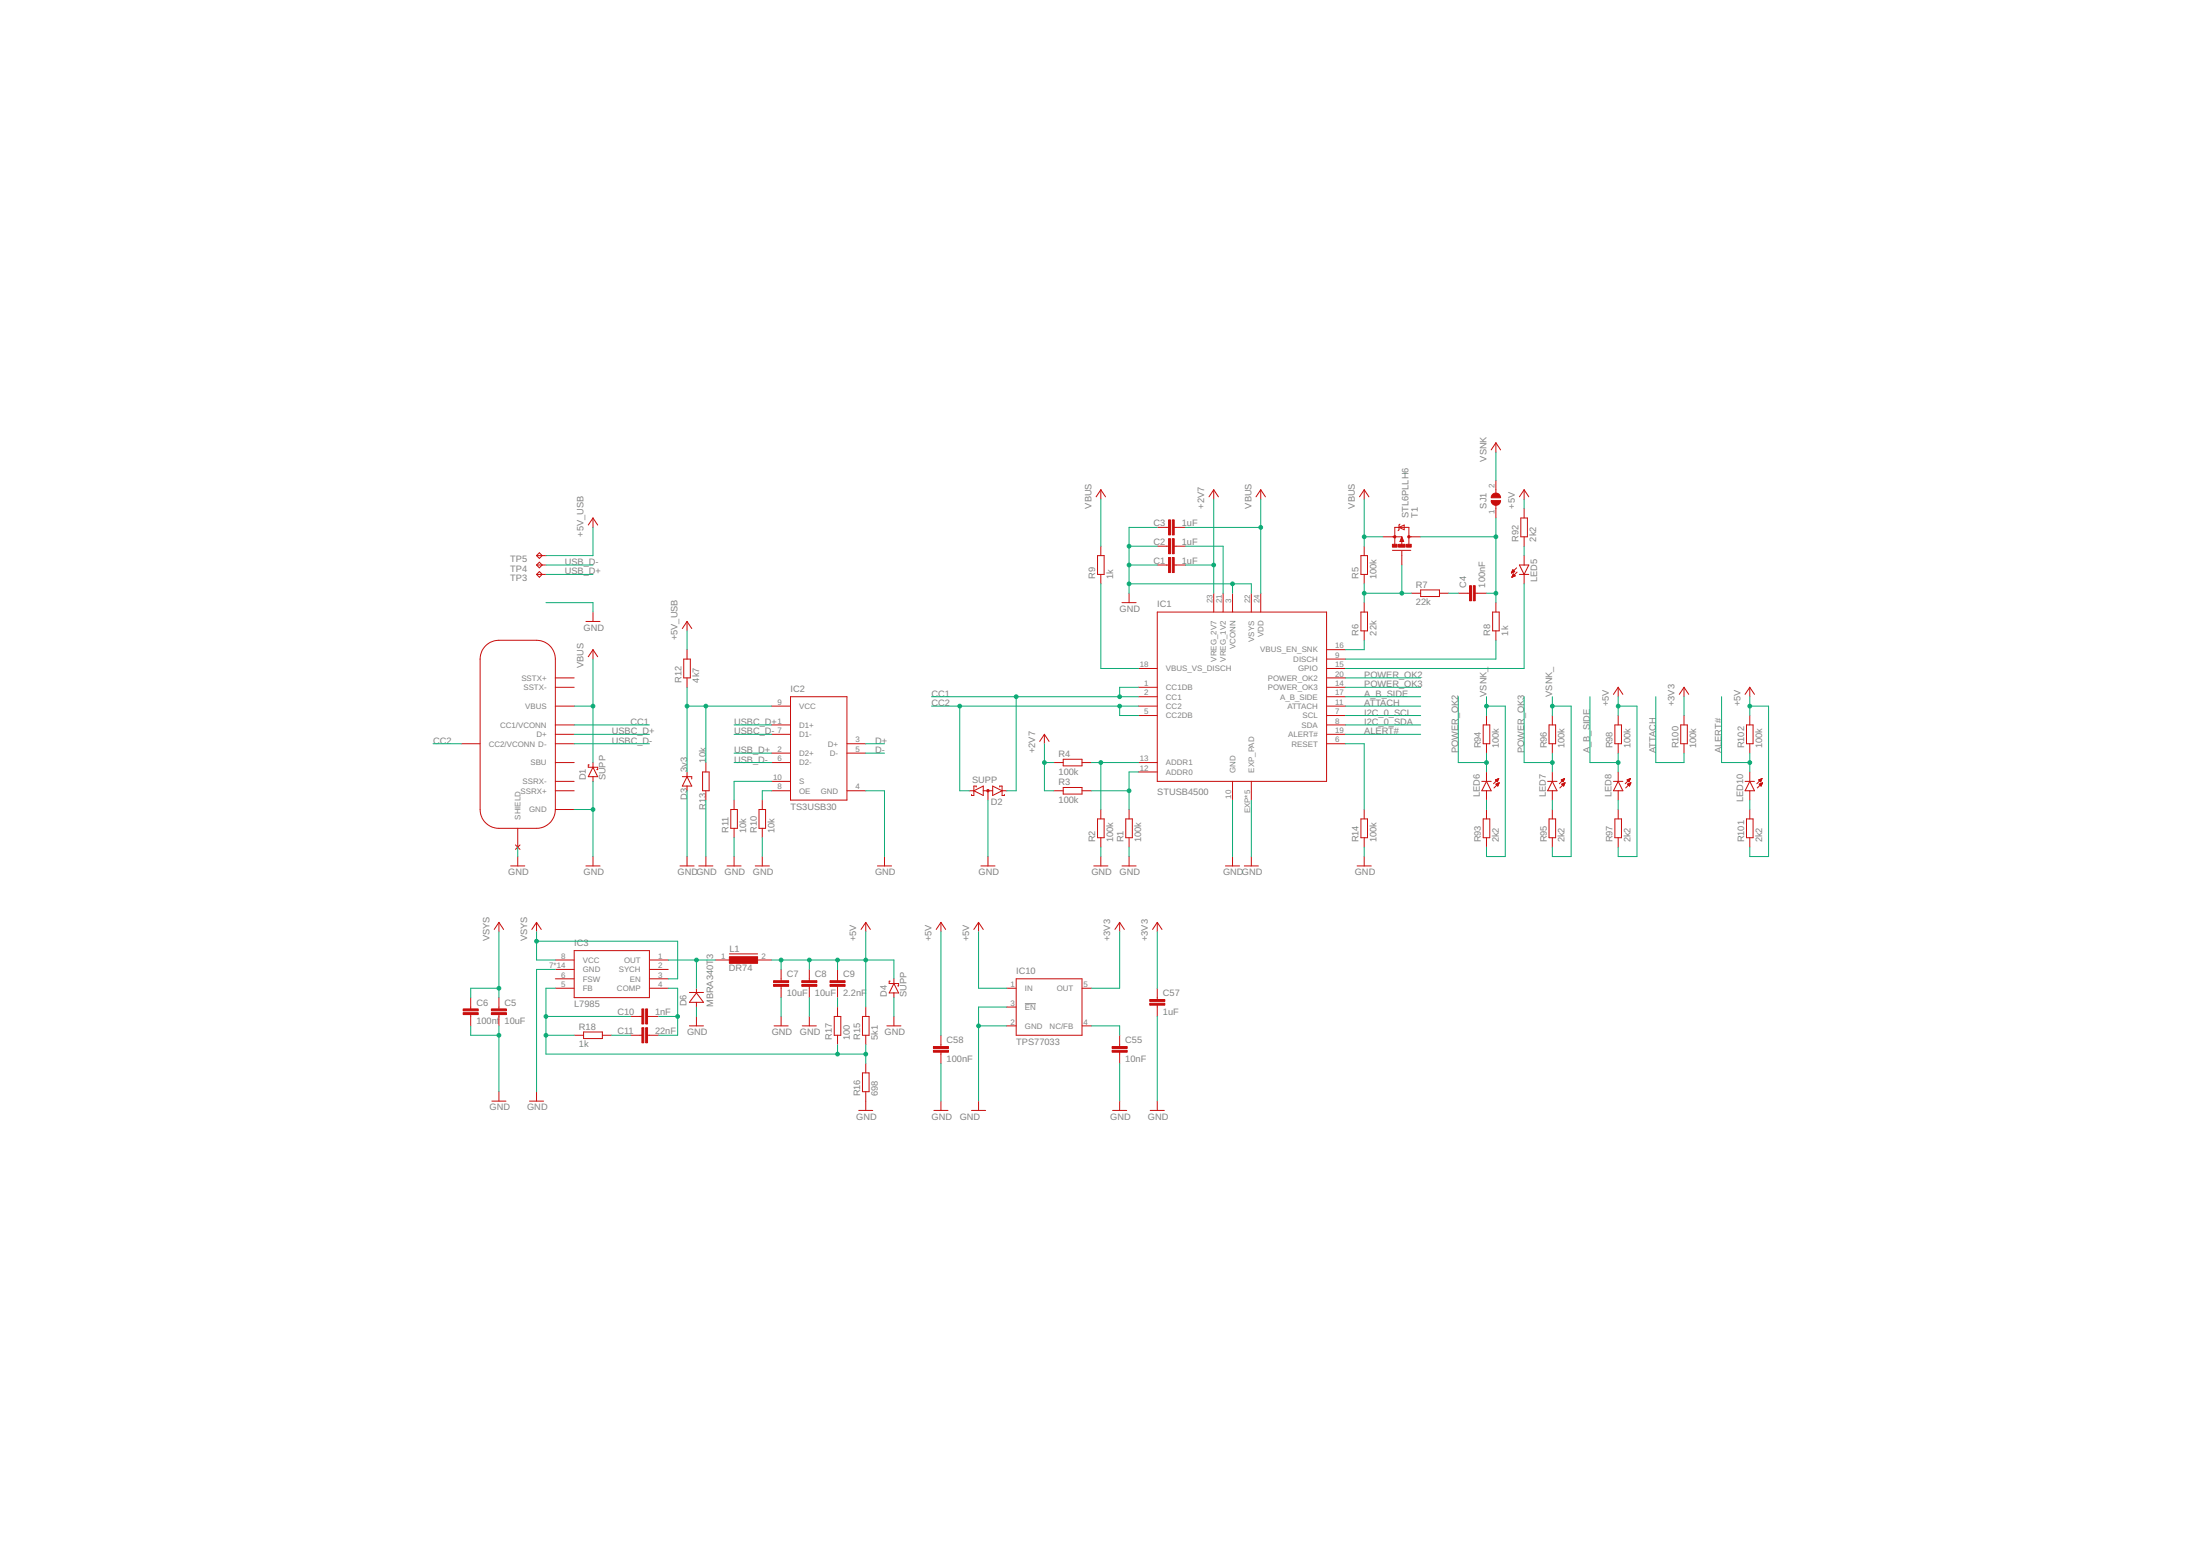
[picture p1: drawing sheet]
<svg xmlns="http://www.w3.org/2000/svg" width="594mm" height="420mm" viewBox="0 0 594 420" stroke-linecap="round" stroke-linejoin="round" font-family="sans-serif">
<path d="M276.8 271h2.9" fill="none" stroke="#808080" stroke-width=".27"/>
<g fill="none" stroke="#c90d0c" stroke-width=".27">
<path d="M403.9 119.6l1.3 1.9M403.9 119.6l-1.2 1.9M403.9 119.6v2.5M160.1 139.9v2.5M160.1 139.9l1.3 1.9M160.1 139.9l-1.2 1.9M297.3 132.2v2.6M297.3 132.2l1.2 2M297.3 132.2l-1.3 2M327.7 132.2v2.6M327.7 132.2l1.3 2M327.7 132.2l-1.2 2"/>
<path d="M340.4 132.2v2.6M340.4 132.2l1.3 2M340.4 132.2l-1.2 2M368.4 132.2v2.6M368.4 132.2l1.3 2M368.4 132.2l-1.3 2M403.9 129.7v3.4M403.9 136.4v3.5M410.7 139.9h1.8v5h-1.8zM411.6 132.2l1.2 2M411.6 132.2l-1.3 2M411.6 132.2v2.6"/>
<path d="M411.6 137.3v2.6M144.9 152.6h2.5M144.9 150h2.5M144.9 155.1h2.5M145.6 154.3l.8 .8-.8 .8-.7-.8zM145.6 151.8l.8 .8-.8 .7-.7-.7zM145.6 149.3l.8 .7-.8 .8-.7-.8zM296.4 150h1.8v5.1h-1.8zM297.3 147.5v2.5M297.3 155.1v2.5M312.5 152.6h3.1M312.5 147.5h3.1"/>
<path d="M312.5 142.4h3.1M317.1 152.6h3M317.1 147.5h3M317.1 142.4h3M367.5 150h1.8v5.1h-1.8zM368.4 147.5v2.5M368.4 155.1v2.5M373.5 144.9h5M376 148.6h5M377.8 142.4l1.4-.6v1.2zM378 141.5l-.2 .3v1.2l-.3 .3M378.5 144.9l.6 1.3h-1.1z"/>
<path d="M378.5 146.1v.9M378.5 148.8v3.8M380.4 147v-4.6h-3.8v4.6M380.4 144.9h3.2M383.6 159.3h5.1v1.8h-5.1zM408.2 154.6h.1M408.2 154.5h.4M408.3 154.4h.6M408.3 155.9h.1M408.3 154.3h.7M408.3 155.7h.3M408.4 154.2h.4"/>
<path d="M408.4 155.6h.5M408.4 154.1h.3M408.4 155.5h.8M408.5 153.9h.1M408.5 155.4h.5M408.5 153.8l.5 .5-.9 .4zM408.5 155.3h.4M408.6 155.1h.2M408.6 155h.1M408.6 155l-.3 .9M408.6 155l.6 .5M409.2 155.5l-.9 .4"/>
<path d="M409.5 153.3l-1.4 1.4M409.7 154.5l-1.4 1.4M410.3 152.6h2.5l-1.2 2.5zM410.3 155.1h2.5M411.6 144.9v2.6M411.6 150v2.6M411.6 155.1v2.5M130.9 174.6l1.5-1.1 1.7-.6h10.8a5.1 5.1 0 0 1 5.1 5.1v40.6a5 5 0 0 1-5.1 5.1h-10.2a5.1 5.1 0 0 1-5.1-5.1v-40.6l.4-1.8zM158.2 167.8h3.8M160.1 165.3v2.5M160.1 175.4v2.6M160.1 175.4l1.3 1.9"/>
<path d="M160.1 175.4l-1.2 1.9M184.6 178h1.8v5h-1.8zM185.5 167.8v2.5M185.5 175.4v2.6M185.5 167.8l1.3 1.9M185.5 167.8l-1.2 1.9M303 162.7h3.8M304.9 160.2v2.5M312.5 165.3h45.7v45.7h-45.7zM327.7 160.2v5.1M330.3 160.2v5.1M332.8 160.2v5.1"/>
<path d="M337.9 160.2v5.1M340.4 160.2v5.1M358.2 175.4h5.1M358.2 178h5.1M367.5 165.3h1.8v5h-1.8zM368.4 162.7v2.6M368.4 170.3v2.6M381.1 160.2h2.5M388.7 160.2h2.5M393.8 160.2h3M398.4 160.2h3M403.1 165.3h1.7v5h-1.7z"/>
<path d="M403.9 162.7v2.6M403.9 170.3v2.6M150 183h5M150 185.6h5M150 190.7h5M150 195.7h5M150 198.3h5M185.5 183v2.6M208.4 190.7h5.1M208.4 195.7h5.1M208.4 198.3h5.1M213.5 188.1h15.2v27.9h-15.2z"/>
<path d="M282 198.3l1.3 1.9M282 198.3l-1.2 1.9M282 198.3v2.5M307.4 185.6h5.1M307.4 190.7h5.1M307.4 180.5h5.1M307.4 193.2h5.1M307.4 188.1h5.1M358.2 183h5.1M358.2 185.6h5.1M358.2 190.7h5.1M358.2 195.7h5.1"/>
<path d="M358.2 198.3h5.1M358.2 180.5h5.1M358.2 193.2h5.1M358.2 188.1h5.1M400.5 195.7h1.8v5.1h-1.8zM401.4 193.2v2.5M418.3 195.7h1.8v5.1h-1.8zM419.2 193.2v2.5M436.1 195.7h1.8v5.1h-1.8zM437 185.6v2.5M437 193.2v2.5M437 185.6l1.2 1.9"/>
<path d="M437 185.6l-1.3 1.9M453.9 195.7h1.7v5.1h-1.7zM454.7 185.6v2.5M454.7 193.2v2.5M454.7 185.6l1.3 1.9M454.7 185.6l-1.2 1.9M471.6 195.7h1.8v5.1h-1.8zM472.5 185.6v2.5M472.5 193.2v2.5M472.5 185.6l1.3 1.9M472.5 185.6l-1.3 1.9M124.6 200.8h5"/>
<path d="M150 218.6h5M150 200.8h5M150 205.9h5M150 211h5M150 213.5h5M159.1 206.5h-.2v.7h2.5v.6h-.3M160.1 205.9v1.3M160.1 209.7v1.3M160.1 207.2l1.3 2.5h-2.5zM184.3 209.7h2.5v.7M185.5 209.7l1.3 2.6h-2.5zM185.5 208.4v1.3"/>
<path d="M185.5 212.3v1.2M189.7 208.4h1.8v5.1h-1.8zM190.6 205.9v2.5M190.6 213.5v2.5M197.3 218.6h1.8v5.1h-1.8zM198.2 216v2.6M205 218.6h1.7v5.1h-1.7zM205.8 216v2.6M208.4 205.9h5.1M208.4 211h5.1M208.4 213.5h5.1M208.4 203.4h5.1"/>
<path d="M228.7 200.8h5.1M228.7 213.5h5.1M228.7 203.4h5.1M261.7 213.5h1.3M263 213.5l2.5-1.2v2.5zM263.6 212.5v-.2h-.6v2.5h-.7v-.3M265.5 213.5h2.6M266.8 213.5v2.5M268.1 212.3l2.5 1.2-2.5 1.3zM270 212.5v-.2h.6v2.5h.6v-.3M270.6 213.5h1.3M284.6 205.9h2.5"/>
<path d="M284.6 213.5h2.5M287.1 212.6h5.1v1.8h-5.1zM287.1 205h5.1v1.8h-5.1zM292.2 205.9h2.5M292.2 213.5h2.5M297.3 218.6v2.5M304.9 218.6v2.5M307.4 205.9h5.1M307.4 208.4h5.1M332.8 211v5M337.9 211v5M358.2 200.8h5.1"/>
<path d="M368.4 218.6v2.5M400.1 211h2.6M401.4 211l1.3 2.5h-2.6zM401.4 200.8v2.6M401.4 208.4v2.6M401.4 213.5v2.5M401.4 218.6v2.5M403.8 210.6l.5 .5M403.8 210.6h.7M403.9 211.8l.9-.4-.3 .9zM403.9 210.7h.6M404 211.8h.6"/>
<path d="M404.1 211.7h.6M404.1 210.9h.3M404.1 210.5h.5M404.1 211.9h.5M404.2 211h.2M404.3 212.1h.2M404.3 211.1h.1M404.3 211.6h.4M404.3 210.4h.3M404.4 212.2h.1M404.6 211.5h.2M404.6 210.2h.1"/>
<path d="M404.7 210.2l-1.4 1.4M404.7 210.2l-.4 .9M404.7 210.2l-.9 .4M404.8 211.4l-1.4 1.4M417.9 211h2.6M419.2 211l1.3 2.5h-2.6zM419.2 200.8v2.6M419.2 208.4v2.6M419.2 213.5v2.5M419.2 218.6v2.5M421.6 210.6h.7M421.6 210.6l.5 .5"/>
<path d="M421.7 210.7h.6M421.7 211.8l.9-.4-.4 .9zM421.8 211.8h.6M421.8 211.7h.7M421.8 210.5h.6M421.9 210.9h.3M421.9 211.9h.5M422 211h.1M422 212.1h.3M422.1 211.1h.1M422.1 211.6h.4M422.1 210.4h.3"/>
<path d="M422.1 212.2h.2M422.4 211.5h.2M422.4 210.2h.1M422.5 210.2l-1.4 1.4M422.5 210.2l-.4 .9M422.5 210.2l-.9 .4M422.6 211.4l-1.4 1.4M435.7 211h2.5M437 211l1.2 2.5h-2.5zM437 200.8v2.6M437 208.4v2.6M437 213.5v2.5"/>
<path d="M437 218.6v2.5M439.4 210.6h.7M439.4 210.6l.5 .5M439.5 210.7h.5M439.5 211.8l.9-.4-.4 .9zM439.6 211.8h.6M439.6 211.7h.6M439.6 210.5h.5M439.6 210.9h.4M439.7 211.9h.4M439.7 211h.2M439.8 212.1h.3"/>
<path d="M439.9 211.1h.1M439.9 211.6h.4M439.9 210.4h.3M439.9 212.2h.1M440.2 211.5h.2M440.2 210.2h.1M440.3 210.2l-1.4 1.4M440.3 210.2l-.4 .9M440.3 210.2l-.9 .4M440.4 211.4l-1.4 1.4M454.7 200.8v2.6M471.2 211h2.6"/>
<path d="M472.5 211l1.3 2.5h-2.6zM472.5 200.8v2.6M472.5 208.4v2.6M472.5 213.5v2.5M472.5 218.6v2.5M474.9 210.6l.5 .5M474.9 210.6h.7M475 211.8l.9-.4-.3 .9zM475.1 210.7h.5M475.1 211.8h.6M475.1 211.7h.7M475.2 210.9h.4"/>
<path d="M475.2 210.5h.5M475.3 211.9h.4M475.3 211h.2M475.4 212.1h.2M475.4 211.1h.1M475.4 211.6h.4M475.5 210.4h.2M475.5 212.2h.1M475.7 211.5h.2M475.7 210.2h.1M475.8 210.2l-1.4 1.4M475.8 210.2l-.4 .9"/>
<path d="M475.8 210.2l-.9 .4M475.9 211.4l-1.4 1.4M137.9 233.8h3.8M139.2 228.2l1.2 1.2M139.8 223.7v5M139.8 231.3v2.5M140.4 228.2l-1.2 1.2M158.2 233.8h3.8M160.1 231.3v2.5M183.6 233.8h3.8M185.5 231.3v2.5M188.7 233.8h3.8"/>
<path d="M190.6 231.3v2.5M196.3 233.8h3.8M198.2 223.7v2.5M198.2 231.3v2.5M203.9 233.8h3.9M205.8 223.7v2.5M205.8 231.3v2.5M236.9 233.8h3.8M238.8 231.3v2.5M264.9 233.8h3.8M266.8 231.3v2.5M295.4 233.8h3.8"/>
<path d="M296.4 221.1h1.8v5.1h-1.8zM297.3 226.2v2.5M297.3 231.3v2.5M303 233.8h3.8M304 221.1h1.8v5.1h-1.8zM304.9 226.2v2.5M304.9 231.3v2.5M330.9 233.8h3.8M332.8 231.3v2.5M336 233.8h3.8M337.9 231.3v2.5M366.5 233.8h3.8"/>
<path d="M367.5 221.1h1.8v5.1h-1.8zM368.4 226.2v2.5M368.4 231.3v2.5M400.5 221.1h1.8v5.1h-1.8zM401.4 226.2v2.5M418.3 221.1h1.8v5.1h-1.8zM419.2 226.2v2.5M436.1 221.1h1.8v5.1h-1.8zM437 226.2v2.5M471.6 221.1h1.8v5.1h-1.8zM472.5 226.2v2.5M134.7 249.1v2.5"/>
<path d="M134.7 249.1l1.3 1.9M134.7 249.1l-1.2 1.9M144.9 249.1v2.5M144.9 249.1l1.3 1.9M144.9 249.1l-1.3 1.9M150 259.2h5M155 256.7h20.4v12.7h-20.4zM175.4 259.2h5M193.1 259.2h5.1M197 257.6h7.6M203.3 259.2h5.1M233.8 249.1v2.5"/>
<path d="M233.8 249.1l1.2 1.9M233.8 249.1l-1.3 1.9M254.1 249.1v2.5M254.1 249.1l1.3 1.9M254.1 249.1l-1.3 1.9M264.2 249.1l1.3 1.9M264.2 249.1l-1.2 1.9M264.2 249.1v2.5M302.3 249.1v2.5M302.3 249.1l1.3 1.9M302.3 249.1l-1.2 1.9M312.5 249.1v2.5"/>
<path d="M312.5 249.1l1.3 1.9M312.5 249.1l-1.3 1.9M127.1 269.4v3M127.1 274v3M134.7 269.4v3M134.7 274v3M150 261.8h5M150 264.3h5M150 266.8h5M155 279.5h2.6M157.6 278.7h5.1v1.7h-5.1zM162.7 279.5h2.5"/>
<path d="M170.3 274.5h3M170.3 279.5h3M174.9 274.5h3M174.9 279.5h3M175.4 261.8h5M175.4 264.3h5M175.4 266.8h5M186.2 268h3.8M186.2 277h3.8M188.1 268.1l1.9 2.6h-3.8zM188.1 266.8v1.3M188.1 270.7v1.2"/>
<path d="M188.1 274.5v2.5M209 277h3.8M210.9 261.8v3M210.9 266.3v3.1M210.9 274.5v2.5M216.6 277h3.9M218.5 261.8v3M218.5 266.3v3.1M218.5 274.5v2.5M225.3 274.5h1.8v5h-1.8zM226.2 261.8v3M226.2 266.3v3.1"/>
<path d="M226.2 271.9v2.6M226.2 279.5v2.6M232.9 274.5h1.8v5h-1.8zM233.8 271.9v2.6M233.8 279.5v2.6M239.5 277h3.8M240.4 264.9h-.3v.7h2.6v.6h-.3M241.4 265.6l1.3 2.5h-2.6zM241.4 264.3v1.3M241.4 268.1v1.3M241.4 274.5v2.5M254.1 279.5v3.1"/>
<path d="M271.9 266.8h2.5M271.9 277h2.5M271.9 271.9h2.5M274.4 264.3h17.8v15.2h-17.8zM292.2 266.8h2.5M292.2 277h2.5M302.3 279.5v3.1M312.5 266.8v3.1M312.5 271.4v3.1M132.8 297.3h3.8M134.7 294.8v2.5M143 297.3h3.8"/>
<path d="M144.9 294.8v2.5M231.9 299.8h3.8M232.9 289.7h1.8v5.1h-1.8zM233.8 287.2v2.5M233.8 294.8v5M252.2 299.8h3.8M254.1 284.1v3.1M254.1 297.3v2.5M262.3 299.8h3.8M264.2 297.3v2.5M300.4 299.8h3.8M302.3 284.1v3.1"/>
<path d="M302.3 297.3v2.5M310.6 299.8h3.8M312.5 297.3v2.5"/>
</g>
<g fill="#c90d0c" stroke="#c90d0c" stroke-width=".27">
<path d="M316.6 150.5h.5v4.1h-.5z"/>
<path d="M315.6 150.5h.5v4.1h-.5z"/>
<path d="M316.6 145.5h.5v4h-.5z"/>
<path d="M315.6 145.5h.5v4h-.5z"/>
<path d="M316.6 140.4h.5v4h-.5z"/>
<path d="M315.6 140.4h.5v4h-.5z"/>
<path d="M376 147h1.3v.7h-1.3z"/>
<path d="M379.8 147h1.3v.7h-1.3z"/>
<path d="M377.7 147h1.7v.7h-1.7z"/>
<path d="M397.8 158.2h.6v4h-.6z"/>
<path d="M396.8 158.2h.5v4h-.5z"/>
<path d="M197 258.3h7.6v1.8h-7.6z"/>
<path d="M132.7 273.5h4.1v.5h-4.1z"/>
<path d="M132.7 272.4h4.1v.5h-4.1z"/>
<path d="M125.1 273.5h4v.5h-4z"/>
<path d="M125.1 272.4h4v.5h-4z"/>
<path d="M208.9 265.8h4.1v.5h-4.1z"/>
<path d="M208.9 264.8h4.1v.5h-4.1z"/>
<path d="M216.5 265.8h4.1v.5h-4.1z"/>
<path d="M216.5 264.8h4.1v.5h-4.1z"/>
<path d="M224.1 265.8h4.1v.5h-4.1z"/>
<path d="M224.1 264.8h4.1v.5h-4.1z"/>
<path d="M174.3 272.4h.6v4.1h-.6z"/>
<path d="M173.3 272.4h.5v4.1h-.5z"/>
<path d="M174.3 277.5h.6v4.1h-.6z"/>
<path d="M173.3 277.5h.5v4.1h-.5z"/>
<path d="M300.3 283.6h4.1v.5h-4.1z"/>
<path d="M300.3 282.6h4.1v.5h-4.1z"/>
<path d="M310.5 270.9h4v.5h-4z"/>
<path d="M310.5 269.9h4v.5h-4z"/>
<path d="M252.1 283.6h4v.5h-4z"/>
<path d="M252.1 282.6h4v.5h-4z"/>
</g>
<path d="M378.5 145.8v.3h.3l-.3-.9-.2 .9" fill="none" stroke="#c90d0c" stroke-width=".32"/>
<g fill="#c90d0c" stroke="#c90d0c" stroke-width=".27">
<path d="M266.6 213.3h.4v.5h-.4z" fill-rule="evenodd"/>
<path d="M403.1 133.5a1.27 1.27 0 0 1 1.4-.2 1.27 1.27 0 0 1 .7 1.1h-2.5z" fill-rule="evenodd"/>
<path d="M402.7 135.2h2.5a1.27 1.27 0 0 1-1.3 1.3 1.27 1.27 0 0 1-1.2-1.3z" fill-rule="evenodd"/>
<circle cx="376.6" cy="145" r=".33"/>
<circle cx="380.4" cy="145" r=".33"/>
</g>
<g fill="none" stroke="#0dab76" stroke-width=".27">
<path d="M297.3 134.8v12.7M327.7 134.8v25.4M340.4 134.8v25.4M368.4 134.8v12.7M403.9 122.1v7.6M403.9 139.9v22.8M411.6 134.8v2.5M147.4 152.6h12.7M147.4 155.1h12.7M160.1 142.4v7.6h-12.7M297.3 157.6v22.9h10.1M304.9 157.6h33v2.6"/>
<path d="M304.9 152.6h7.6M304.9 147.5h7.6M312.5 142.4h-7.6v17.8M320.1 142.4h20.3M320.1 152.6h7.6M320.1 147.5h10.2v12.7M332.8 157.6v2.6M368.4 157.6v5.1M368.4 144.9h5.1M378.5 152.6v7.6M383.6 144.9h20.3M411.6 157.6v22.9h-48.3"/>
<path d="M411.6 147.5v2.5M147.4 162.7h12.7v2.6M160.1 178v27.9M185.5 170.3v5.1M368.4 172.9v2.5h-5.1M368.4 160.2h12.7M391.2 160.2h2.6M401.4 160.2h2.5M403.9 172.9v5.1h-40.6M155 190.7h5.1M155 195.7h20.4M155 198.3h20.4"/>
<path d="M185.5 185.6v22.8M185.5 190.7h22.9M190.6 190.7v15.2M198.2 195.7h10.2M198.2 198.3h10.2M251.5 190.7h55.9M251.5 188.1h55.9M259.2 190.7v22.8h2.5M274.4 188.1v25.4h-2.5M302.3 190.7v2.5h5.1M307.4 185.6h-5.1v2.5M363.3 190.7h20.3"/>
<path d="M363.3 193.2h20.3M363.3 188.1h20.3M363.3 185.6h20.3M363.3 195.7h20.3M363.3 198.3h20.3M363.3 183h20.3M393.8 188.1v17.8h7.6M401.4 190.7h5.1v40.6h-5.1v-2.6M401.4 188.1v5.1M411.6 188.1v17.8h7.6M419.2 190.7h5.1v40.6h-5.1v-2.6M419.2 188.1v5.1"/>
<path d="M429.3 188.1v17.8h7.7M437 190.7h5v40.6h-5v-2.6M437 188.1v5.1M447.1 188.1v17.8h7.6v-2.5M454.7 188.1v5.1M464.9 188.1v17.8h7.6M472.5 190.7h5.1v40.6h-5.1v-2.6M472.5 188.1v5.1M116.9 200.8h7.7M155 218.6h5.1M155 200.8h20.4M160.1 211v20.3"/>
<path d="M185.5 213.5v17.8M190.6 216v15.3M198.2 205.9h10.2M198.2 203.4h10.2M208.4 213.5h-2.6v2.5M208.4 211h-10.2v5M233.8 213.5h5v17.8M233.8 200.8h5M233.8 203.4h5M266.8 216v15.3M282 200.8v12.7h2.6M282 205.9h2.6"/>
<path d="M294.7 213.5h10.2M294.7 205.9h12.7M297.3 205.9v12.7M307.4 208.4h-2.5v10.2M332.8 216v15.3M337.9 216v15.3M363.3 200.8h5.1v17.8M401.4 203.4v5M401.4 216v2.6M419.2 203.4v5M419.2 216v2.6M437 203.4v5"/>
<path d="M437 216v2.6M472.5 203.4v5M472.5 216v2.6M139.8 228.7v2.6M198.2 226.2v5.1M205.8 226.2v5.1M297.3 228.7v2.6M304.9 228.7v2.6M368.4 228.7v2.6M134.7 251.6v17.8M144.9 251.6v7.6h5.1M144.9 254.1h38.1v10.2h-2.6"/>
<path d="M180.4 259.2h12.7M188.1 259.2v7.6M208.4 259.2h33v5.1M210.9 259.2v2.6M218.5 259.2v2.6M226.2 259.2v2.6M233.8 251.6v20.3M254.1 251.6v27.9M264.2 251.6v15.2h7.7M302.3 251.6v15.2h-7.6M312.5 251.6v15.2M127.1 277v2.5h7.6"/>
<path d="M134.7 277v17.8M134.7 266.8h-7.6v2.6M147.4 279.5h7.6M147.4 274.5h22.9M150 261.8h-5.1v33M150 266.8h-2.6v17.8h86.4M165.2 279.5h5.1M177.9 274.5h5.1M180.4 266.8h2.6v12.7h-5.1M188.1 271.9v2.6M210.9 269.4v5.1M218.5 269.4v5.1"/>
<path d="M226.2 269.4v2.5M241.4 269.4v5.1M264.2 277h7.7M271.9 271.9h-7.7v25.4M294.7 277h7.6v2.5M312.5 274.5v22.8M226.2 282.1v2.5M233.8 282.1v5.1M254.1 287.2v10.1M302.3 287.2v10.1"/>
</g>
<g fill="#0dab76" stroke="#0dab76" stroke-width=".27">
<circle cx="160.1" cy="218.6" r=".51"/>
<circle cx="304.9" cy="152.6" r=".51"/>
<circle cx="304.9" cy="147.5" r=".51"/>
<circle cx="304.9" cy="157.6" r=".51"/>
<circle cx="332.8" cy="157.6" r=".51"/>
<circle cx="134.7" cy="279.5" r=".51"/>
<circle cx="264.2" cy="277" r=".51"/>
<circle cx="160.1" cy="190.7" r=".51"/>
<circle cx="368.4" cy="144.9" r=".51"/>
<circle cx="340.4" cy="142.4" r=".51"/>
<circle cx="327.7" cy="152.6" r=".51"/>
<circle cx="282" cy="205.9" r=".51"/>
<circle cx="304.9" cy="213.5" r=".51"/>
<circle cx="297.3" cy="205.9" r=".51"/>
<circle cx="368.4" cy="160.2" r=".51"/>
<circle cx="378.5" cy="160.2" r=".51"/>
<circle cx="259.2" cy="190.7" r=".51"/>
<circle cx="302.3" cy="190.7" r=".51"/>
<circle cx="302.3" cy="188.1" r=".51"/>
<circle cx="274.4" cy="188.1" r=".51"/>
<circle cx="185.5" cy="190.7" r=".51"/>
<circle cx="190.6" cy="190.7" r=".51"/>
<circle cx="188.1" cy="259.2" r=".51"/>
<circle cx="233.8" cy="284.6" r=".51"/>
<circle cx="226.2" cy="284.6" r=".51"/>
<circle cx="147.4" cy="274.5" r=".51"/>
<circle cx="147.4" cy="279.5" r=".51"/>
<circle cx="183" cy="274.5" r=".51"/>
<circle cx="210.9" cy="259.2" r=".51"/>
<circle cx="218.5" cy="259.2" r=".51"/>
<circle cx="226.2" cy="259.2" r=".51"/>
<circle cx="233.8" cy="259.2" r=".51"/>
<circle cx="437" cy="190.7" r=".51"/>
<circle cx="472.5" cy="190.7" r=".51"/>
<circle cx="134.7" cy="266.8" r=".51"/>
<circle cx="144.9" cy="254.1" r=".51"/>
<circle cx="401.4" cy="205.9" r=".51"/>
<circle cx="419.2" cy="205.9" r=".51"/>
<circle cx="437" cy="205.9" r=".51"/>
<circle cx="472.5" cy="205.9" r=".51"/>
<circle cx="403.9" cy="160.2" r=".51"/>
<circle cx="403.9" cy="144.9" r=".51"/>
<circle cx="401.4" cy="190.7" r=".51"/>
<circle cx="419.2" cy="190.7" r=".51"/>
</g>
<g font-size="2.5" fill="#808080">
<text x="401.4" y="124.6" transform="rotate(-90 401.4 124.6)">VSNK</text>
<text x="294.7" y="137.3" transform="rotate(-90 294.7 137.3)">VBUS</text>
<text x="325.2" y="137.3" transform="rotate(-90 325.2 137.3)">+2V7</text>
<text x="337.9" y="137.3" transform="rotate(-90 337.9 137.3)">VBUS</text>
<text x="365.8" y="137.3" transform="rotate(-90 365.8 137.3)">VBUS</text>
<text x="401.4" y="137.3" transform="rotate(-90 401.4 137.3)">SJ1</text>
<text x="409" y="137.3" transform="rotate(-90 409 137.3)">+5V</text>
<text x="311.5" y="142">C3</text>
<text x="319.1" y="142">1uF</text>
<text x="380.3" y="139.9" transform="rotate(-90 380.3 139.9)">STL6PLLH6</text>
<text x="382.9" y="139.9" transform="rotate(-90 382.9 139.9)">T1</text>
<text x="157.6" y="145" transform="rotate(-90 157.6 145)">+5V_USB</text>
<text x="311.5" y="147.1">C2</text>
<text x="319.1" y="147.1">1uF</text>
<text x="410.1" y="146.2" transform="rotate(-90 410.1 146.2)">R92</text>
<text x="414.9" y="146.2" transform="rotate(-90 414.9 146.2)">2k2</text>
<text x="137.8" y="154.4">TP4</text>
<text x="137.8" y="151.8">TP5</text>
<text x="152.5" y="155.1">USB_D+</text>
<text x="152.5" y="152.6">USB_D-</text>
<text x="311.5" y="152.2">C1</text>
<text x="319.1" y="152.2">1uF</text>
<text x="137.8" y="156.9">TP3</text>
<text x="295.8" y="156.4" transform="rotate(-90 295.8 156.4)">R9</text>
<text x="300.6" y="156.4" transform="rotate(-90 300.6 156.4)">1k</text>
<text x="366.9" y="156.4" transform="rotate(-90 366.9 156.4)">R5</text>
<text x="371.7" y="156.4" transform="rotate(-90 371.7 156.4)">100k</text>
<text x="382.4" y="158.7">R7</text>
<text x="395.9" y="158.7" transform="rotate(-90 395.9 158.7)">C4</text>
<text x="401" y="158.7" transform="rotate(-90 401 158.7)">100nF</text>
<text x="415.1" y="157.1" transform="rotate(-90 415.1 157.1)">LED5</text>
<text x="302.3" y="165.3">GND</text>
<text x="312.5" y="164">IC1</text>
<text x="382.4" y="163.5">22k</text>
<text x="157.6" y="170.4">GND</text>
<text x="183" y="172.9" transform="rotate(-90 183 172.9)">+5V_USB</text>
<text x="366.9" y="171.6" transform="rotate(-90 366.9 171.6)">R6</text>
<text x="371.7" y="171.6" transform="rotate(-90 371.7 171.6)">22k</text>
<text x="402.4" y="171.6" transform="rotate(-90 402.4 171.6)">R8</text>
<text x="407.2" y="171.6" transform="rotate(-90 407.2 171.6)">1k</text>
<text x="157.6" y="180.5" transform="rotate(-90 157.6 180.5)">VBUS</text>
<text x="184" y="184.3" transform="rotate(-90 184 184.3)">R12</text>
<text x="188.8" y="184.3" transform="rotate(-90 188.8 184.3)">4k7</text>
<text x="368.4" y="183">POWER_OK2</text>
<text x="368.4" y="185.6">POWER_OK3</text>
<text x="213.5" y="186.9">IC2</text>
<text x="251.6" y="190.7">CC2</text>
<text x="251.6" y="188.1">CC1</text>
<text x="368.4" y="188.1">A_B_SIDE</text>
<text x="368.4" y="190.7">ATTACH</text>
<text x="401.4" y="188.1" transform="rotate(-90 401.4 188.1)">VSNK_</text>
<text x="419.2" y="188.1" transform="rotate(-90 419.2 188.1)">VSNK_</text>
<text x="434.4" y="190.7" transform="rotate(-90 434.4 190.7)">+5V</text>
<text x="452.2" y="190.7" transform="rotate(-90 452.2 190.7)">+3V3</text>
<text x="470" y="190.7" transform="rotate(-90 470 190.7)">+5V</text>
<text x="170.3" y="195.7">CC1</text>
<text x="198.2" y="195.7">USBC_D+</text>
<text x="368.4" y="193.2">I2C_0_SCL</text>
<text x="368.4" y="195.7">I2C_0_SDA</text>
<text x="116.9" y="200.8">CC2</text>
<text x="165.2" y="198.3">USBC_D+</text>
<text x="165.2" y="200.8">USBC_D-</text>
<text x="198.2" y="203.4">USB_D+</text>
<text x="198.2" y="198.3">USBC_D-</text>
<text x="236.3" y="200.8">D+</text>
<text x="236.3" y="203.4">D-</text>
<text x="279.5" y="203.4" transform="rotate(-90 279.5 203.4)">+2V7</text>
<text x="368.4" y="198.3">ALERT#</text>
<text x="393.8" y="203.4" transform="rotate(-90 393.8 203.4)">POWER_OK2</text>
<text x="399.9" y="202.1" transform="rotate(-90 399.9 202.1)">R94</text>
<text x="404.7" y="202.1" transform="rotate(-90 404.7 202.1)">100k</text>
<text x="411.6" y="203.4" transform="rotate(-90 411.6 203.4)">POWER_OK3</text>
<text x="417.7" y="202.1" transform="rotate(-90 417.7 202.1)">R96</text>
<text x="422.5" y="202.1" transform="rotate(-90 422.5 202.1)">100k</text>
<text x="429.3" y="203.4" transform="rotate(-90 429.3 203.4)">A_B_SIDE</text>
<text x="435.5" y="202.1" transform="rotate(-90 435.5 202.1)">R98</text>
<text x="440.3" y="202.1" transform="rotate(-90 440.3 202.1)">100k</text>
<text x="447.1" y="203.4" transform="rotate(-90 447.1 203.4)">ATTACH</text>
<text x="453.2" y="202.1" transform="rotate(-90 453.2 202.1)">R100</text>
<text x="458" y="202.1" transform="rotate(-90 458 202.1)">100k</text>
<text x="464.9" y="203.4" transform="rotate(-90 464.9 203.4)">ALERT#</text>
<text x="471" y="202.1" transform="rotate(-90 471 202.1)">R102</text>
<text x="475.8" y="202.1" transform="rotate(-90 475.8 202.1)">100k</text>
<text x="185.5" y="208.4" transform="rotate(-90 185.5 208.4)">3v3</text>
<text x="190.6" y="205.9" transform="rotate(-90 190.6 205.9)">10k</text>
<text x="198.2" y="205.9">USB_D-</text>
<text x="285.8" y="209.2">100k</text>
<text x="285.8" y="204.4">R4</text>
<text x="158.2" y="210.7" transform="rotate(-90 158.2 210.7)">D1</text>
<text x="163.6" y="210.7" transform="rotate(-90 163.6 210.7)">SUPP</text>
<text x="262.5" y="211.3">SUPP</text>
<text x="285.8" y="212">R3</text>
<text x="312.5" y="214.8">STUSB4500</text>
<text x="399.6" y="215.2" transform="rotate(-90 399.6 215.2)">LED6</text>
<text x="417.4" y="215.2" transform="rotate(-90 417.4 215.2)">LED7</text>
<text x="435.2" y="215.2" transform="rotate(-90 435.2 215.2)">LED8</text>
<text x="185.5" y="216.1" transform="rotate(-90 185.5 216.1)">D3</text>
<text x="190.6" y="218.6" transform="rotate(-90 190.6 218.6)">R13</text>
<text x="213.5" y="218.6">TS3USB30</text>
<text x="267.6" y="217.3">D2</text>
<text x="285.8" y="216.8">100k</text>
<text x="470.7" y="216.6" transform="rotate(-90 470.7 216.6)">LED10</text>
<text x="196.7" y="224.9" transform="rotate(-90 196.7 224.9)">R11</text>
<text x="201.5" y="224.9" transform="rotate(-90 201.5 224.9)">10k</text>
<text x="204.3" y="224.9" transform="rotate(-90 204.3 224.9)">R10</text>
<text x="209.1" y="224.9" transform="rotate(-90 209.1 224.9)">10k</text>
<text x="295.8" y="227.5" transform="rotate(-90 295.8 227.5)">R2</text>
<text x="300.6" y="227.5" transform="rotate(-90 300.6 227.5)">100k</text>
<text x="303.4" y="227.5" transform="rotate(-90 303.4 227.5)">R1</text>
<text x="308.2" y="227.5" transform="rotate(-90 308.2 227.5)">100k</text>
<text x="366.9" y="227.5" transform="rotate(-90 366.9 227.5)">R14</text>
<text x="371.7" y="227.5" transform="rotate(-90 371.7 227.5)">100k</text>
<text x="399.9" y="227.5" transform="rotate(-90 399.9 227.5)">R93</text>
<text x="404.7" y="227.5" transform="rotate(-90 404.7 227.5)">2k2</text>
<text x="417.7" y="227.5" transform="rotate(-90 417.7 227.5)">R95</text>
<text x="422.5" y="227.5" transform="rotate(-90 422.5 227.5)">2k2</text>
<text x="435.5" y="227.5" transform="rotate(-90 435.5 227.5)">R97</text>
<text x="440.3" y="227.5" transform="rotate(-90 440.3 227.5)">2k2</text>
<text x="471" y="227.5" transform="rotate(-90 471 227.5)">R101</text>
<text x="475.8" y="227.5" transform="rotate(-90 475.8 227.5)">2k2</text>
<text x="137.3" y="236.4">GND</text>
<text x="157.6" y="236.4">GND</text>
<text x="183" y="236.4">GNDGND</text>
<text x="195.7" y="236.4">GND</text>
<text x="203.3" y="236.4">GND</text>
<text x="236.3" y="236.4">GND</text>
<text x="264.3" y="236.4">GND</text>
<text x="294.7" y="236.4">GND</text>
<text x="302.3" y="236.4">GND</text>
<text x="330.3" y="236.4">GNDGND</text>
<text x="365.8" y="236.4">GND</text>
<text x="132.2" y="254.1" transform="rotate(-90 132.2 254.1)">VSYS</text>
<text x="142.3" y="254.1" transform="rotate(-90 142.3 254.1)">VSYS</text>
<text x="155" y="255.4">IC3</text>
<text x="196.9" y="256.9">L1</text>
<text x="231.2" y="254.1" transform="rotate(-90 231.2 254.1)">+5V</text>
<text x="251.6" y="254.1" transform="rotate(-90 251.6 254.1)">+5V</text>
<text x="261.7" y="254.1" transform="rotate(-90 261.7 254.1)">+5V</text>
<text x="299.8" y="254.1" transform="rotate(-90 299.8 254.1)">+3V3</text>
<text x="310" y="254.1" transform="rotate(-90 310 254.1)">+3V3</text>
<text x="192.6" y="259" transform="rotate(-90 192.6 259)">3</text>
<text x="196.8" y="262.3">DR74</text>
<text x="212.4" y="263.9">C7</text>
<text x="220.1" y="263.9">C8</text>
<text x="227.7" y="263.9">C9</text>
<text x="274.4" y="263">IC10</text>
<text x="212.4" y="269">10uF</text>
<text x="220.1" y="269">10uF</text>
<text x="227.7" y="269">2.2nF</text>
<text x="239.5" y="269.1" transform="rotate(-90 239.5 269.1)">D4</text>
<text x="244.8" y="269.1" transform="rotate(-90 244.8 269.1)">SUPP</text>
<text x="314" y="269">C57</text>
<text x="128.6" y="271.5">C6</text>
<text x="136.2" y="271.5">C5</text>
<text x="155" y="271.9">L7985</text>
<text x="166.7" y="274.1">C10</text>
<text x="176.9" y="274.1">1nF</text>
<text x="185.4" y="271.7" transform="rotate(-90 185.4 271.7)">D6</text>
<text x="192.6" y="271.9" transform="rotate(-90 192.6 271.9)">MBRA340T</text>
<text x="314" y="274.1">1uF</text>
<text x="128.6" y="276.6">100nf</text>
<text x="136.2" y="276.6">10uF</text>
<text x="156.3" y="278">R18</text>
<text x="166.7" y="279.2">C11</text>
<text x="176.9" y="279.2">22nF</text>
<text x="185.5" y="279.5">GND</text>
<text x="208.4" y="279.5">GND</text>
<text x="216" y="279.5">GND</text>
<text x="224.7" y="280.8" transform="rotate(-90 224.7 280.8)">R17</text>
<text x="229.5" y="280.8" transform="rotate(-90 229.5 280.8)">100</text>
<text x="232.3" y="280.8" transform="rotate(-90 232.3 280.8)">R15</text>
<text x="237.1" y="280.8" transform="rotate(-90 237.1 280.8)">5k1</text>
<text x="238.9" y="279.5">GND</text>
<text x="255.6" y="281.7">C58</text>
<text x="303.9" y="281.7">C55</text>
<text x="156.3" y="282.8">1k</text>
<text x="255.6" y="286.8">100nF</text>
<text x="274.4" y="282.1">TPS77033</text>
<text x="303.9" y="286.8">10nF</text>
<text x="132.2" y="299.9">GND</text>
<text x="142.3" y="299.9">GND</text>
<text x="232.3" y="296" transform="rotate(-90 232.3 296)">R16</text>
<text x="237.1" y="296" transform="rotate(-90 237.1 296)">698</text>
<text x="231.2" y="302.4">GND</text>
<text x="251.6" y="302.4">GND</text>
<text x="259.2" y="302.4">GND</text>
<text x="299.8" y="302.4">GND</text>
<text x="310" y="302.4">GND</text>
</g>
<g font-size="2.1" fill="#808080">
<text x="403.6" y="131.9" transform="rotate(-90 403.6 131.9)">2</text>
<text x="403.6" y="138.9" transform="rotate(-90 403.6 138.9)">1</text>
<text x="327.4" y="162.9" transform="rotate(-90 327.4 162.9)">23</text>
<text x="329.9" y="162.9" transform="rotate(-90 329.9 162.9)">21</text>
<text x="332.5" y="162.9" transform="rotate(-90 332.5 162.9)">3</text>
<text x="337.6" y="162.9" transform="rotate(-90 337.6 162.9)">22</text>
<text x="340.1" y="162.9" transform="rotate(-90 340.1 162.9)">24</text>
<text x="338.7" y="173.3" transform="rotate(-90 338.7 173.3)">VSYS</text>
<text x="341.2" y="172.1" transform="rotate(-90 341.2 172.1)">VDD</text>
<text x="328.5" y="178.7" transform="rotate(-90 328.5 178.7)">VREG_2V7</text>
<text x="331" y="178.7" transform="rotate(-90 331 178.7)">VREG_1V2</text>
<text x="333.6" y="175.3" transform="rotate(-90 333.6 175.3)">VCONN</text>
<text x="340.3" y="176.2">VBUS_EN_SNK</text>
<text x="349.2" y="178.7">DISCH</text>
<text x="360.6" y="175.1">16</text>
<text x="360.6" y="177.6">9</text>
<text x="140.8" y="183.8">SSTX+</text>
<text x="307.8" y="180.2">18</text>
<text x="309" y="185.2">1</text>
<text x="314.8" y="181.3">VBUS_VS_DISCH</text>
<text x="342.3" y="183.8">POWER_OK2</text>
<text x="350.5" y="181.3">GPIO</text>
<text x="360.6" y="180.2">15</text>
<text x="360.6" y="182.7">20</text>
<text x="360.6" y="185.2">14</text>
<text x="141.3" y="186.3">SSTX-</text>
<text x="141.8" y="191.4">VBUS</text>
<text x="209.9" y="190.3">9</text>
<text x="215.8" y="191.4">VCC</text>
<text x="309" y="187.8">2</text>
<text x="314.8" y="191.4">CC2</text>
<text x="314.8" y="188.9">CC1</text>
<text x="314.8" y="186.3">CC1DB</text>
<text x="342.3" y="186.3">POWER_OK3</text>
<text x="345.7" y="188.9">A_B_SIDE</text>
<text x="347.7" y="191.4">ATTACH</text>
<text x="360.6" y="187.8">17</text>
<text x="360.6" y="190.3">11</text>
<text x="135" y="196.5">CC1/VCONN</text>
<text x="209.9" y="195.4">1</text>
<text x="209.9" y="197.9">7</text>
<text x="215.8" y="196.5">D1+</text>
<text x="309" y="192.8">5</text>
<text x="314.8" y="194">CC2DB</text>
<text x="351.5" y="196.5">SDA</text>
<text x="351.7" y="194">SCL</text>
<text x="360.6" y="192.8">7</text>
<text x="360.6" y="195.4">8</text>
<text x="360.6" y="197.9">19</text>
<text x="132" y="201.6">CC2/VCONN D-</text>
<text x="144.8" y="199">D+</text>
<text x="209.9" y="203">2</text>
<text x="215.8" y="199">D1-</text>
<text x="223.6" y="201.6">D+</text>
<text x="231" y="200.5">3</text>
<text x="231" y="203">5</text>
<text x="347.8" y="199">ALERT#</text>
<text x="348.8" y="201.6">RESET</text>
<text x="360.6" y="200.5">6</text>
<text x="143.2" y="206.7">SBU</text>
<text x="209.9" y="205.5">6</text>
<text x="215.8" y="204.1">D2+</text>
<text x="215.8" y="206.7">D2-</text>
<text x="224.1" y="204.1">D-</text>
<text x="307.8" y="208.1">12</text>
<text x="307.8" y="205.5">13</text>
<text x="314.8" y="209.2">ADDR0</text>
<text x="314.8" y="206.7">ADDR1</text>
<text x="333.6" y="208.6" transform="rotate(-90 333.6 208.6)">GND</text>
<text x="338.7" y="208.6" transform="rotate(-90 338.7 208.6)">EXP_PAD</text>
<text x="140.6" y="214.3">SSRX+</text>
<text x="141.1" y="211.7">SSRX-</text>
<text x="208.8" y="210.6">10</text>
<text x="209.9" y="213.2">8</text>
<text x="215.8" y="214.3">OE</text>
<text x="215.8" y="211.7">S</text>
<text x="221.6" y="214.3">GND</text>
<text x="231" y="213.2">4</text>
<text x="332.5" y="215.7" transform="rotate(-90 332.5 215.7)">10</text>
<text x="140.6" y="221.3" transform="rotate(-90 140.6 221.3)">SHIELD</text>
<text x="142.9" y="219.4">GND</text>
<text x="337.6" y="219.6" transform="rotate(-90 337.6 219.6)">EXP*5</text>
<text x="148.3" y="261.4">7*14</text>
<text x="151.5" y="258.9">8</text>
<text x="151.5" y="264">6</text>
<text x="157.4" y="260">VCC</text>
<text x="157.4" y="262.5">GND</text>
<text x="167.1" y="262.5">SYCH</text>
<text x="168.5" y="260">OUT</text>
<text x="177.7" y="258.9">1</text>
<text x="177.7" y="261.4">2</text>
<text x="177.7" y="264">3</text>
<text x="194.7" y="258.9">1</text>
<text x="205.6" y="258.9">2</text>
<text x="151.5" y="266.5">5</text>
<text x="157.4" y="265.1">FSW</text>
<text x="157.4" y="267.6">FB</text>
<text x="166.6" y="267.6">COMP</text>
<text x="170.1" y="265.1">EN</text>
<text x="177.7" y="266.5">4</text>
<text x="272.9" y="266.5">1</text>
<text x="276.7" y="267.6">IN</text>
<text x="285.3" y="267.6">OUT</text>
<text x="292.5" y="266.5">5</text>
<text x="272.9" y="271.6">3</text>
<text x="276.7" y="272.7">EN</text>
<text x="272.9" y="276.6">2</text>
<text x="276.7" y="277.8">GND</text>
<text x="283.4" y="277.8">NC/FB</text>
<text x="292.5" y="276.6">4</text>
</g>
</svg>
